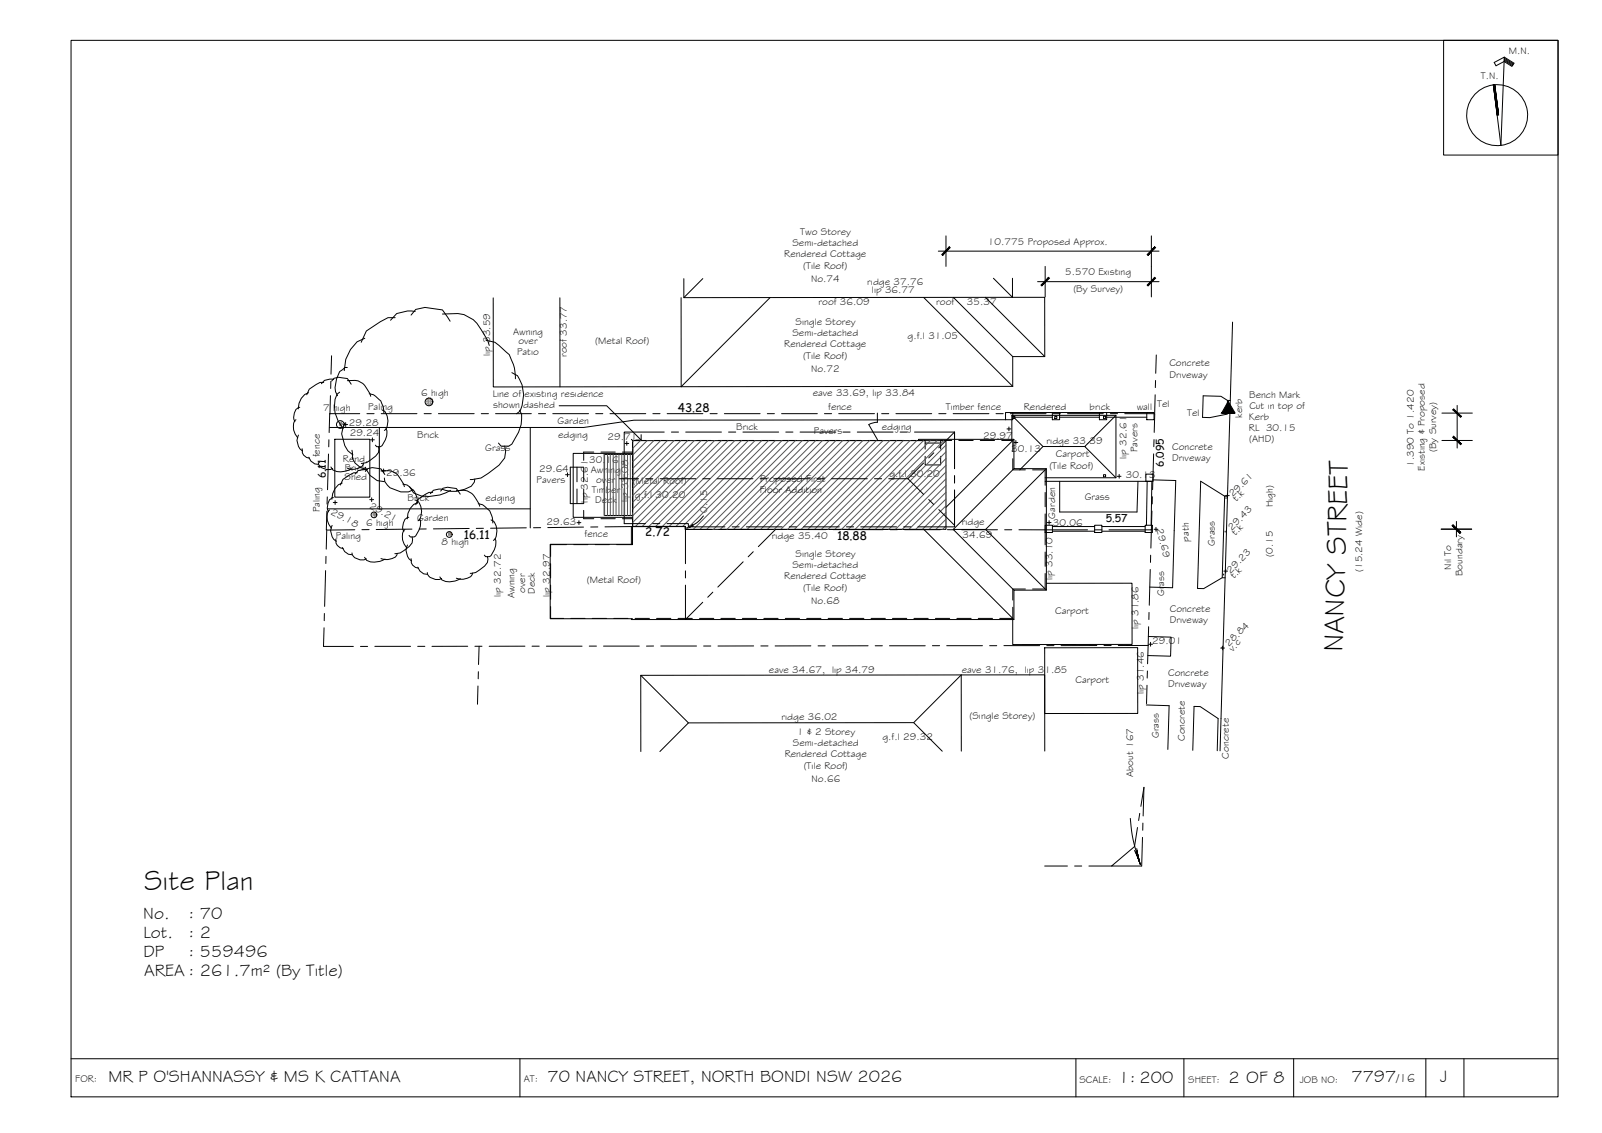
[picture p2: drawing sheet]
<svg xmlns="http://www.w3.org/2000/svg" width="420mm" height="297mm" viewBox="0 0 420 297" stroke-linecap="round" stroke-linejoin="round" font-family="sans-serif">
<!-- layer: BORDER -->
<g fill="none" stroke="#000" stroke-width=".26">
<path d="M18.6 10.6h390v277h-390zM378.6 10.6h30v30.1h-30zM394.5 15.6l2.3 1.4M394.5 15.8l2.2 1.4M394.5 15l2.6 1.6-.6 .8-2-1.3-2.1 1.1-.5-.8 2.6-1.4-.9 23.1-1.9-15.9M394.5 15.3l2.4 1.5M392 22.2l1 7.9M18.6 277.6h390M136.4 277.6v10M282.2 277.6v10M310.5 277.6v10M339.3 277.6v10"/>
<path d="M374 277.6v10M383.9 277.6v10"/>
<circle cx="392.7" cy="30.2" r="8"/>
</g>
<g fill="#000" stroke="#000" stroke-width=".26">
<path d="M391.7 22.2l1 8zM391.7 22.2h.3l.7 8z"/>
<path d="M392 22.2l.7 8 .3-.1zM392 22.2l1 7.9z"/>
</g>
<!-- layer: TEXT -->
<path d="M181.9 137.9l-1.8 .6M184.5 135.3l-1.7 1.7-1.2 .7-.1-.1 .2-.2M296.4 214.6a34.7 34.7 0 0 0 1.6 8.7l.2-.2-.1-.6M297.5 223l1.6 3.7" fill="none" stroke="#000" stroke-width=".26"/>
<g fill="#000" stroke="#000" stroke-width=".26">
<path d="M180.1 138.5l.7-.4zM181.5 137.6l-.5 .5zM298.1 223.2l.1-.1 .2 1.5zM298.8 225.8l.3 .9z"/>
<path d="M322.1 105.2l1.8 3h-3.5zM320.4 108.2h3.5z"/>
<path d="M180.8 138.1l-.1 .1 .4-.3zM180.7 138.2l.4-.3z"/>
<path d="M181 138.1l.6-.4zM181.6 137.7l.1 .2-.4 .1z"/>
<path d="M181.1 137.9l-.2 .2zM181.2 137.8l-.3 .3z"/>
<path d="M181.2 137.8l-.3 .3 .6-.5zM180.9 138.1l.6-.5z"/>
<path d="M298.2 223.1l.2 1.6zM298.2 223.1l.2 1.6z"/>
<path d="M298.1 223.2l.3 1.4zM297.8 223.4l.4 .8-.1-1z"/>
<path d="M298.2 223.1l.3 1.8zM298.2 223.1l.3 1.8z"/>
<path d="M298.4 224l.1 1zM298.4 224l.1 1z"/>
<path d="M298.4 224.2l.1 .9zM298.4 224.2l.1 .9z"/>
<path d="M298.5 224.5l.1 .9zM298.5 224.5l.1 .9z"/>
<path d="M298.6 224.9l.2 1zM298.6 224.9l.2 1z"/>
<path d="M298.8 225.7l.1 .3zM298.8 225.7l.1 .3z"/>
</g>
<!-- layer: HGTS_11 -->
<g fill="none" stroke="#000" stroke-width=".26">
<path d="M90.2 111.3h1M90.7 110.8v1M97.2 115.3h1M97.7 114.8v1M163.9 116.3h1M164.4 115.8v.9M264.1 112.5h1M264.6 111.9v1M265.9 116h1M266.4 115.5v1M87.4 131.7h1M87.9 131.2v1"/>
<path d="M97 131h1M97.5 130.5v1M100.1 123.4h1M100.6 123v.9M148.3 124.5h1M148.8 124v1M151.3 137h1M151.8 136.5v1M274.6 137h1.1M275.2 136.5v1M293 124.9h1M293.5 124.4v1"/>
<path d="M302.7 138.8h1M303.2 138.3v1M321.3 139.5h.1M321.4 129.9h1M321.5 130.7h.1M321.9 129.4v1M320.9 150.8h.1M321 149.7h1M321.5 149.2v1M301.3 168.9h1M301.8 168.4v1M320.2 169.9h.9"/>
<path d="M320.5 169.9h.1M320.7 169.4v1"/>
</g>
<!-- layer: BOUNDARY -->
<g fill="none" stroke="#000" stroke-width=".26">
<path d="M86.8 100l-.1 1.8M87 93.3l-.2 4.8M303.1 99.8l-.1 1.8M303.3 93.1l-.2 4.8M86.2 119l-.3 9.4M86.3 115.3l-.1 1.9M86.7 103.7l-.2 4.9M94.3 108.5h-7.8l-.2 4.9M96.2 108.5h1.9M100 108.5h9.4M111.2 108.5h1.9M115 108.5h9.4"/>
<path d="M126.2 108.5h1.9M130 108.5h9.3M141.2 108.5h1.9M145 108.5h9.4M156.2 108.5h1.9M160 108.5h9.4M171.2 108.5h1.9M175 108.5h9.3M186.2 108.5h1.9M190 108.5h9.4M201.2 108.5h1.9M205 108.5h9.4"/>
<path d="M216.2 108.5h1.9M220 108.5h9.3M231.2 108.5h1.9M235 108.5h9.4M246.2 108.5h1.9M250 108.5h9.4M261.2 108.5h1.9M265 108.5h9.3M276.2 108.5h1.9M280 108.5h9.4M291.2 108.5h1.9M295 108.5h7.9l-.2 4.9"/>
<path d="M302.6 119l-.3 9.4M302.7 115.2l-.1 1.9M303 103.5l-.2 4.8M85.7 139.1l-.1 4.9M85.7 134l-.1 5 7.5-.1M85.8 130.3v1.9M96.8 138.8l-1.9 .1M108 138.7l-9.3 .1M111.8 138.7h-1.9M123 138.5l-9.3 .2M126.8 138.5h-1.9M138 138.4l-9.3 .1"/>
<path d="M141.8 138.3l-1.9 .1M153 138.2l-9.3 .1M156.8 138.1l-1.9 .1M158.7 138.1l21-.1v.8h6.9M166.1 138.1l13.6-.1v.8M188.5 138.8h1.9M192.2 138.8h9.4M203.5 138.8h1.9M207.2 138.8h9.4M218.5 138.8h1.9M222.2 138.8l9.4 .1M233.5 138.9h1.9"/>
<path d="M237.2 138.9h9.4M248.5 138.9h1.9M252.2 138.9h9.4M263.5 138.9h1.9M267.2 138.9h18M287.1 138.9h1.9M302 138.8l-.2 4.9M302.1 134l-.1 4.9h-11.1M302.2 130.2v1.9M85.4 149.6l-.3 9.4M85.5 145.9v1.8M301.7 149.3l-.3 9.4"/>
<path d="M301.8 145.6l-.1 1.8M85 164.6l-.2 4.9h7.9M85.1 160.8l-.1 1.9M94.5 169.5h1.9M98.3 169.5h9.4M109.5 169.5h1.9M122.7 169.4l-9.4 .1M124.6 169.4h1.8M125.4 179.8l-.2 4.8M125.5 176.1l-.1 1.9M125.7 169.4l-.2 4.8M137.7 169.4h-9.4"/>
<path d="M139.5 169.4h1.9M143.3 169.4h9.4M154.5 169.4h1.9M158.3 169.4h9.4M171.4 169.4h-1.8M173.3 169.4h9.4M184.5 169.4h1.9M197.7 169.3l-9.4 .1M199.5 169.3h1.9M212.7 169.3h-9.4M214.6 169.3h1.8M227.7 169.3h-9.4"/>
<path d="M229.5 169.3h1.9M233.3 169.3h9.4M244.5 169.3h1.9M248.3 169.3h9.4M259.6 169.3h1.8M263.3 169.3h9.4M274.5 169.3h1.9M287.7 169.2l-9.4 .1M289.5 169.2h1.9M300.8 179.7l-.1 4.8M300.9 175.9v1.9M301.1 169.2l-.1 4.8"/>
<path d="M301.1 169.2h-7.8M301.3 164.3l-.2 4.9M301.4 160.6l-.1 1.8M298.3 217l-.8 4.9-6 5.1h7.9l.2-7.5M298.9 213.2l-.3 1.9M299.2 211.4l.8-5-.2 7.5M299.7 215.8v1.9M274 227h6M281.8 227h1.9M285.6 227h5.9"/>
</g>
<!-- layer: DIMENSION -->
<path d="M246.1 65.8h57.9M248.1 61.8v8M272.1 73.8h31.9M274.1 69.8v8M302 61.8v16M378.2 108.3h8M378.2 115.5h8M382.2 106.3v11.2M378 138.8h8M378 138.7h8M382 136.7v4.1" fill="none" stroke="#000" stroke-width=".26"/>
<!-- layer: 0 -->
<g fill="#000" stroke="#000" stroke-width=".26">
<path d="M249 64.7l-1.8 2.2 2-2zM249 64.7l-1.8 2.2-.2-.2z"/>
<path d="M275 72.7l-1.8 2.2 2-2zM275 72.7l-1.8 2.2-.2-.2z"/>
<path d="M302.9 64.7l-2 2 .2 .2zM302.9 64.7l.2 .2-2 2z"/>
<path d="M302.9 72.7l-2 2 .2 .2zM302.9 72.7l.2 .2-2 2z"/>
<path d="M381.3 114.4l-.3 .2 2.3 1.8zM381 114.6l2.3 1.8-.2 .2z"/>
<path d="M381 107.4l2.1 2 .2-.2zM381 107.4l.3-.2 2 2z"/>
<path d="M381.1 137.6l-.2 .2 2.2 1.8zM380.9 137.8l2.2 1.8-.2 .2z"/>
<path d="M380.9 137.9l2 2 .2-.2zM380.9 137.9l.2-.3 2 2.1z"/>
</g>
<!-- layer: EXISTING -->
<g fill="none" stroke="#000" stroke-width=".26">
<path d="M323.3 84.4l-3.3 112.4M87.8 115.2h9.2v15.1h-9.2zM99.5 112.1v21.3M139.1 112.1v26.3M155.7 118.5h-2.6v2.2M157.6 118.5h3.8M163.2 118.5h2.7M165.9 119.3v3.7M169.6 115.5h-3.7v1.9M171.5 115.5h3.7M177.1 115.5h3.7M182.7 115.5h3.8"/>
<path d="M188.3 115.5h3.8M194 115.5h3.7M199.6 115.5h3.7M205.2 115.5h3.8M210.8 115.5h3.8M216.5 115.5h3.7M222.1 115.5h3.7M227.7 115.5h3.8M230.1 108.3v2.4l-1.4 .2-.8 .4 2.2 3.9v.3M233.3 115.5h3.8M239 115.5h3.6v2.2M242.6 119.6v2.3h4.1v-2.3"/>
<path d="M242.6 116.2h4.1M249.6 115.5h-2.9v2.2M251.5 115.5h3.7M257.1 115.5h3.7M262.7 115.5h2.9v2.9M263.7 108.2h1.9v1.8h-1.9zM263.7 110l-97.4 .2-13.2 1.9h-66.7M265.6 109.1h.6v.6h-.6zM265.6 108.2h10.4M266.2 109.4h9.8M276 108.2h1.9v1.8h-1.9zM276.6 109.1h.6v.6h-.6z"/>
<path d="M277.9 108.2h10.4M277.9 109.4h10.4M288.3 108.2h1.9v1.8h-1.9zM289.4 109.1h.6v.6h-.6zM290.2 108.2h10.6M290.2 109.4h10.6M300.8 108.2h1.9v1.8h-1.9zM315.6 103.8l4.6 .1 1.7 1.1-.1 3.6-4.5 .9-1.9-.1zM321.9 105h.8M85.8 133.4h53.3M151.3 122.5v3.8M151.3 128.2v3.8"/>
<path d="M153.1 122.6v3.7M153.1 128.2v3.7M153.1 133.8v2.2h2.6M153.1 122.5h-3.5v9.5h3.5M157.6 136h3.8M163.2 136h2.7M165.9 136.1v6.7h-4.2M165.9 124.9v3.7M165.9 130.5v3.8M265.6 120.3v2.9h3.3M270.8 123.2h3.3v4M274.1 137.7h1.9v1.9h-1.9z"/>
<path d="M274.1 129.1v3.8M274.1 134.7v8.2M274.1 126.2h28.1M276 139.3h11.1M276 138h11.1M277.9 126.2v8h20.3l.3-8M287.1 137.7h1.9v1.9h-1.9zM289 139.3h11.3M289 138h11.3M289.4 124.5h.6v.5h-.6zM300.3 137.7h1.9v1.9h-1.9zM300.5 124.3h1.9v1.9h-1.9z"/>
<path d="M300.9 126.2l-.2 11.5M302.1 126.2l-.2 11.5M302.4 125.8l6 .2-.9 28.1-6-.2M321.2 130.1l-6.3-3.9-.8 28.1h1.6l4.9-2.8h.7M321.2 130.1l-.6 21.4M321.2 130.1h.7M144.4 159v3.1h3.4M144.4 147.8v3.7M144.4 153.4v3.7M148.6 142.8h-4.2v3.1M150.5 142.8h3.7M156.1 142.8h3.7"/>
<path d="M265.6 159.2v2.9h-3.4M268.9 154.4h-3.3v2.9M274.1 150.4v4h-3.3M274.1 144.7v3.8M149.7 162.1h3.7M155.3 162.1h3.8M161 162.1h3.7M166.6 162.1h3.7M172.2 162.1h3.7M177.8 162.1h3.8M183.5 162.1h3.7M189.1 162.1h3.7"/>
<path d="M194.7 162.1h3.7M200.3 162.1h3.8M206 162.1h3.7M211.6 162.1h3.7M217.2 162.1h3.7M222.8 162.1h3.8M228.5 162.1h3.7M234.1 162.1h3.7M239.7 162.1h3.7M245.3 162.1h3.8M251 162.1h3.7M256.6 162.1h3.7"/>
<path d="M301.2 166.9l6 .1-.2 5-6-.1M300.6 184.8l6 .2-.3 11.5M312.8 196.7l.4-11.5h1.6l4.7 3.2-.3 8.4"/>
</g>
<!-- layer: ROOFPLAN EXIST. -->
<g fill="none" stroke="#000" stroke-width=".26">
<path d="M129.4 78.1v23.3h49.3M146.8 78.1l.1 23.3M178.6 78l.1 23.4M184.3 73l-4.9 5M202 78l-23.3 23.4M242.2 78l23.4 23.3M250 78l15.6 15.5M258.4 77.9l15.6 15.6M260.5 73l5 4.9-86.1 .1v-4.9M265.5 73v4.9h8.5v15.6h-8.4M265.6 93.5v7.8M165.6 115.2l.4 .3"/>
<path d="M165.9 118.9h-15.6v16.7h15.6M240.9 115.5v-.3h25v7.7h8.5v31.8h-8.5v7.7h-100.3v-.2M265.4 115.5v-6.6h27.3v16.4h-18.6M265.4 108.9l8.1 8.2h11M265.6 101.3l-86.9 .1M265.9 115.2l-17.8 17.8M273.5 117.1l-6.1 6.1M292.7 108.9l-8.2 8.2 8.2 8.2M165.6 138.1v4.6M179.8 138.8v9M189.2 138.8h53.1l23.6 23.6M203.4 138.8l-4.5 4.5"/>
<path d="M250 138.8l15.9 15.9M250 138.8h8.5M258.5 138.8l15.9 15.9M265.9 122.9l-15.9 15.9M274.4 122.9l-15.9 15.9M165.9 142.7h-21.6v19.5h21.6M179.8 153.4v9l4.5-4.5M179.8 149.7v1.8M187 155.3l-1.4 1.3M194.9 147.3l-6.6 6.6M197.6 144.6l-1.4 1.4M274.4 152.9h22.5v16l-31.3 .1v-6.6"/>
<path d="M168 177.1l12.6 12.4-7.5 7.5M274 169.8h24.4v17.2l-24.4 .1zM180.6 189.5h59l7.5 7.4M239.6 189.5l12.5-12.6v20M274 196.9v-20h-21.9l-84.1 .2 .1 19.9"/>
</g>
<!-- layer: 0 -->
<path d="M146.6 106.4h12.5l9.1 9M168.2 114v1.4h-1.5" fill="none" stroke="#000" stroke-width=".26"/>
<!-- layer: NEWWORK -->
<path d="M166 115.5h82.1v23.3h-68.3v-.8h-13.8zM166 119.1h-7.5v16h7.5M166 117.5v16" fill="none" stroke="#000" stroke-width=".26"/>
<!-- layer: HATCH -->
<g fill="none" stroke="#545454" stroke-width=".26">
<path d="M158.6 119.1v16M159.3 119.1v16M160.1 119.1v16M160.8 119.1v16M161.6 119.1v16M162.3 119.1v16M163.1 119.1v16M163.8 119.1v16M164.6 119.1v16M165.3 119.1v16M166.2 115.5l-.2 .3M167.9 115.5l-1.9 2"/>
<path d="M169.7 115.5l-3.7 3.8M171.5 115.5l-5.5 5.6M173.3 115.5l-7.3 7.3M175 115.5l-9 9.1M176.8 115.5l-10.8 10.9M178.5 115.5l-12.5 12.6M180.3 115.5l-14.3 14.4M182.1 115.5l-16.1 16.2M183.9 115.5l-17.9 17.9M185.6 115.5l-19.6 19.7M187.4 115.5l-21.4 21.5M189.2 115.5l-22.6 22.5"/>
<path d="M190.9 115.5l-22.5 22.5M192.7 115.5l-22.5 22.5M194.5 115.5l-22.6 22.5M196.2 115.5l-22.5 22.5M198 115.5l-22.5 22.5M199.8 115.5l-22.5 22.5M201.5 115.5l-22.5 22.5M203.3 115.5l-23.2 23.3M205.1 115.5l-23.3 23.3M206.8 115.5l-23.2 23.3M208.6 115.5l-23.2 23.3M210.4 115.5l-23.3 23.3"/>
<path d="M212.1 115.5l-23.2 23.3M213.9 115.5l-23.2 23.3M215.7 115.5l-23.3 23.3M217.5 115.5l-23.3 23.3M219.2 115.5l-23.2 23.3M221 115.5l-23.3 23.3M222.7 115.5l-23.2 23.3M224.5 115.5l-23.2 23.3M226.3 115.5l-23.3 23.3M228.1 115.5l-23.3 23.3M229.8 115.5l-23.2 23.3M231.6 115.5l-23.2 23.3"/>
<path d="M233.3 115.5l-23.2 23.3M235.1 115.5l-23.2 23.3M236.9 115.5l-23.3 23.3M238.7 115.5l-23.3 23.3M240.4 115.5l-23.2 23.3M242.2 115.5l-23.2 23.3M244 115.5l-23.3 23.3M245.7 115.5l-23.2 23.3M247.5 115.5l-23.3 23.3M248.1 116.7l-22.1 22.1M248.1 118.5l-20.3 20.3M248.1 120.2l-18.5 18.6"/>
<path d="M248.1 122l-16.8 16.8M248.1 123.8l-15 15M248.1 125.5l-13.2 13.3M248.1 127.3l-11.5 11.5M248.1 129.1l-9.7 9.7M248.1 130.8l-7.9 8M248.1 132.6l-6.2 6.2M248.1 134.4l-4.4 4.4M248.1 136.1l-2.6 2.7M248.1 137.9l-.9 .9"/>
</g>
<!-- layer: ROOFPLAN NEW -->
<g fill="none" stroke="#000" stroke-width=".26">
<path d="M174.2 113.3h-10.5v9.2M176.1 113.3h1.9M179.8 113.3h9.4M191.1 113.3h1.9M194.8 113.3h9.4M206.1 113.3h1.9M209.8 113.3h9.4M221.1 113.3h1.9M224.8 113.3h9.4M236.1 113.3h1.9M239.8 113.3h10.5v9.6v-9.6l-4.1 4.1M244.9 118.7l-1.3 1.4"/>
<path d="M162.4 125.5h5.1M163.7 124.3v1.9M163.7 128.1v9.2h5.6M169.3 125.5h1.9M171.2 137.3h1.8M173.1 125.5h9.4M174.9 137.3h5.6v.8h9.6M184.3 125.5h1.9M188.1 125.5h9.4M192 138.1h1.9M195.8 138.1h9.3M199.4 125.5h1.8"/>
<path d="M203.1 125.5h9.4M207 138.1h1.9M210.8 138.1h9.3M214.3 125.5h1.9M218.1 125.5h9.4M222 138.1h1.9M225.7 138.1h9.4M229.3 125.5h1.9M233.1 125.5h5M237 138.1h1.9M238.1 125.5l4.1 4.1M242.2 121.4l-4.1 4.1"/>
<path d="M243.6 131l1.3 1.3M246.2 133.6l4.1 4.1M250.3 128.5v9.6h-9.5M250.3 124.7v1.9M250.3 128.5v9.5"/>
</g>
<!-- layer: VEGSPREAD -->
<g fill="none" stroke="#000" stroke-width=".26">
<path d="M87 99.9l.6-.7 1.2-.3 2.3 .3 1 1.5M87.5 99.5a3.2 3.2 0 0 0-3.2 1.1M91.1 96.3h-.7l-1.3 1.1-.8 1.9-.4 2.3 .1 1.1 .5 1.1M91.1 99.8a4.2 4.2 0 0 1 5 2l.9 1.4 .2 .7M95.7 88.7l-2.1 .9-1.7 2-1.2 2.6-.4 3M103.6 83.3h-1.8l-2.1 1.1-3.6 2.4-1.4 2.9M107.8 82.6l1.2-1.5 2.4-.5 4.6 .7 2.1 2.9M108.9 81.7l-2-.2-2.9 .7-1.6 1.8M116 82.3l4.1-.1a7.4 7.4 0 0 1 6.1 4.2l1.7 2.8 .4 1.4M127.5 89.2l2.3 .5 3.8 3.3a11.9 11.9 0 0 1 1.6 6.3M134.2 97.7l1.5 .8a9.1 9.1 0 0 1 .7 9.3l-.9 .7M77.6 110a2.51 2.51 0 0 0-.6 2.7l.4 1.1 .7 1"/>
<path d="M78.3 114.1a3.1 3.1 0 0 0 1.1 4.2M78.6 106.8a2.23 2.23 0 0 0-1.6 2.6l.4 1.1M79.2 117.6a2.08 2.08 0 0 0 2 2.5M80.9 102.9a4.3 4.3 0 0 0-2.7 4.3M81 119.9a2.52 2.52 0 0 0 2.5 1.8M84.9 100.3h-.9l-2.9 1.7-.7 1.5M89.1 102.8l-.7 .5a8.3 8.3 0 0 0 1.6 9.1M90.4 110.9l-.4 .9a6.6 6.6 0 0 0 2.6 7.5M92.3 118l.1 .8a3.8 3.8 0 0 0 3.8 4.2M96.8 103.2a4.5 4.5 0 0 1 3.9 4.7v.4M99.3 117.1v1.6a7 7 0 0 1-4.3 2.8h-.3M100.2 107.5a3.3 3.3 0 0 1 1.3 4.3l-.2 .7-.5 .4"/>
<path d="M101.2 112.4a4.2 4.2 0 0 1-1.4 4.7h-1l-.3-.4M132.4 117l.2 1.3-.2 1.8-1.5 1.9-4.7 3.3-2.9 .4M136.3 107.5l.5 1.1a10.6 10.6 0 0 1-2.6 7.8l-.8 .6h-2l-.7-.8M83.5 121.3l.1 .4a2.69 2.69 0 0 0 3.7 1.1M86.4 133.7a3.7 3.7 0 0 0 .5 4.8M86.8 122.4a2.1 2.1 0 0 0 2.6 1.3l1.4-.2 1.4-.6M87.1 137.7a3.1 3.1 0 0 0 1.1 4.2M87.4 130.5a2.32 2.32 0 0 0-1.6 2.6l.4 1.1M89.8 126.6a4.3 4.3 0 0 0-2.8 4.3M93.7 123.9h-.9l-2.9 1.8-.6 1.5M95.3 121.4v.4a3.6 3.6 0 0 1-4.2 1M95.8 123.6l.6-.7 1.2-.3 2.3 .3 1 1.5"/>
<path d="M95.8 122.5l1.2 2.1 1.9 1.4 1.9 .3M96.4 123.1a3.1 3.1 0 0 0-3.3 1.2M99.9 123.5a4.3 4.3 0 0 1 5.1 2l.9 1.4 .2 .7M100.8 125.3l.1 1 1.4 1.6 2.8 1.1h2l1.3-.6M105.6 126.9a4.5 4.5 0 0 1 3.4 2.6l.4 1 .1 1.4M106.2 138.8a2.56 2.56 0 0 0-.6 2.8l.4 1 .7 1M107.2 135.6a1.82 1.82 0 0 0-1.4 1.5l-.2 1.2 .3 1M107.4 127.6l1.1 1.6a10.1 10.1 0 0 0 9.7-.6M109 131.1a3.3 3.3 0 0 1 1.4 4.4l-.3 .7-.5 .3M109.5 131.8a4.3 4.3 0 0 0-2.7 4.2M110 136.1a4.1 4.1 0 0 1-1.4 4.7h-1l-.3-.4M113.5 129.1h-1l-2.8 1.7-.7 1.5"/>
<path d="M115.6 128.7l.6-.7 1.2-.3 2.3 .4 1 1.5M116.1 128.3l-1-.1-1.4 .3-.8 .9M119.7 128.6a4.2 4.2 0 0 1 5 2l1.1 2.1M124.5 125.6l-.1 .8-.8 1.1a8.3 8.3 0 0 1-7.6 .8M125.4 132.1a4.9 4.9 0 0 1 3.9 5M128.8 136.3a2.87 2.87 0 0 1 1.5 2.9l-.4 2.1-.5 .4M88.1 141.3a2.08 2.08 0 0 0 1.9 2.5M89.8 143.5a2.52 2.52 0 0 0 2.5 1.9M92.3 145l.1 .4a2.74 2.74 0 0 0 3.7 1.1M95.6 146.1a2.07 2.07 0 0 0 2.6 1.3l1.4-.2 1.4-.6M104.2 145.1l-.1 .4a3.6 3.6 0 0 1-3.8 1.1l-.4-.2M106.9 142.9a3.1 3.1 0 0 0 1.1 4.2"/>
<path d="M107.8 146.5a2.08 2.08 0 0 0 2 2.5M108.1 140.8v1.5l-.8 1-2.3 1.7-1.4 .2M109.6 148.7a2.58 2.58 0 0 0 2.5 1.9M112.1 150.1v.5a2.74 2.74 0 0 0 3.7 1.1M115.4 151.2a2.14 2.14 0 0 0 2.5 1.3l1.4-.2 1.5-.6M123.9 150.2v.4a3.6 3.6 0 0 1-4.2 1M127.8 145.9l.2 .7-.2 .9-.7 .9-2.4 1.7-1.4 .2M129.8 141.2a4.3 4.3 0 0 1-1.4 4.7h-1l-.4-.4"/>
</g>
<!-- layer: VEGE_01 -->
<g fill="none" stroke="#b88a5c" stroke-width=".26">
<path d="M89 111.3h.1M89 111.6h.1M89.1 111h.1M89.2 111.3h.1M89.3 111.5h.1M89.3 111.1h.1M89.3 111.3h.1M89.4 111.4h.1M89.4 111.3h.1M89.4 111.7h.1M89.4 110.9h.1M89.4 111.2h.1"/>
<path d="M89.5 111.4h.1M89.5 111.3h.1M89.5 111.8h.1M89.6 110.9h.1M89.6 111.3h.1M89.7 111.3h.1M89.8 111.3h.1M89.9 111.3h.1M111.7 105.4h.1M111.9 105.4h.1M111.9 105.9h.1M111.9 104.9h.1"/>
<path d="M112.1 105.9h.1M112.1 104.9h.1M112.1 105.4h.1M112.3 105.6h.1M112.3 105.1h.1M112.4 106.3h.1M112.4 104.5h.1M112.4 105.8h.1M112.4 105h.1M112.4 105.4h.1M112.6 105.4h.1M112.7 106.1h.1"/>
<path d="M112.7 104.6h.1M112.8 105.8h.1M112.8 105h.1M112.9 105.4h.1M112.9 105.8h.1M112.9 105h.1M113 106.3h.1M113 104.5h.1M113.2 105.9h.1M113.2 104.9h.1M113.2 105.4h.1M113.4 105.4h.1"/>
<path d="M113.4 105.9h.1M113.4 104.9h.1M113.6 105.4h.1M97.9 135h.1M97.9 135.2h.1M97.9 134.7h.1M98 135h.1M98.1 135.2h.1M98.1 134.8h.1M98.1 135h.1M98.2 135h.1M98.2 135.4h.1"/>
<path d="M98.2 134.6h.1M98.2 135.1h.1M98.3 135h.1M98.4 135.4h.1M98.4 134.5h.1M98.5 135h.1M98.6 135h.1M98.7 135h.1M117.6 139.9h.1M117.9 139.9h.1M118 139.8h.1M118.1 139.7h.1"/>
<path d="M117.6 140.1h.1M117.6 140.4h.1M117.8 140.1h.1M117.9 140.3h.1M117.9 140.1h.1M117.9 140.2h.1M118 140.5h.1M118 140.1h.1M118 140.2h.1M118.1 140.1h.1M118.1 140.2h.1M118.1 140.6h.1"/>
<path d="M118.2 140.2h.1M118.4 140.2h.1M118.5 140.2h.1"/>
</g>
<g fill="none" stroke="#000" stroke-width=".26">
<circle cx="89.3" cy="111.3" r="1.01"/>
<circle cx="112.5" cy="105.4" r="1.01"/>
<circle cx="98.1" cy="135" r=".75"/>
<circle cx="117.8" cy="140.1" r=".75"/>
</g>
<g font-size="7.5">
<text x="352.2" y="171" transform="rotate(-88 352.2 171)">NANCY STREET</text>
<text x="37.8" y="233.3">Site Plan</text>
</g>
<g font-size="4.5">
<text x="37.6" y="240.9">No.</text>
<text x="37.6" y="245.9">Lot.</text>
<text x="49.4" y="240.9">: 70</text>
<text x="49.4" y="245.9">: 2</text>
<text x="37.6" y="250.9">DP</text>
<text x="49.4" y="250.9">: 559496</text>
<text x="37.8" y="255.9">AREA : 261.7m² (By Title)</text>
<text x="28.4" y="283.6">MR P O'SHANNASSY &amp; MS K CATTANA</text>
<text x="143.6" y="283.6">70 NANCY STREET, NORTH BONDI NSW 2026</text>
<text x="293.4" y="283.9">1: 200</text>
<text x="322.2" y="283.9">2 OF 8</text>
<text x="354.4" y="283.8">7797</text>
<text x="377.7" y="283.8">J</text>
</g>
<text font-size="3.2" x="366.2" y="283.8">/16</text>
<g font-size="3.1">
<text x="177.8" y="107.9">43.28</text>
<text x="121.6" y="141.2">16.11</text>
<text x="169.2" y="140.5">2.72</text>
<text x="219.5" y="141.6">18.88</text>
</g>
<g font-size="2.8">
<text x="85.5" y="125.3" transform="rotate(-90 85.5 125.3)">6.11</text>
<text x="305.3" y="122.3" transform="rotate(-90 305.3 122.3)">6.095</text>
<text x="290" y="136.9">5.57</text>
</g>
<g font-size="2.6">
<text x="395.7" y="14.2">M.N.</text>
<text x="388.4" y="20.7">T.N.</text>
<text x="207.8" y="64.6">Semi-detached</text>
<text x="209.9" y="61.5">Two Storey</text>
<text x="259.1" y="64.1">10.775 Proposed Approx.</text>
<text x="205.7" y="67.3">Rendered Cottage</text>
<text x="210.7" y="70.6">(Tile Roof)</text>
<text x="212.7" y="73.8">No.74</text>
<text x="227.5" y="74.8">ridge 37.76</text>
<text x="228.7" y="76.9">lip 36.77</text>
<text x="279.4" y="72.1">5.570 Existing</text>
<text x="281.5" y="76.6">(By Survey)</text>
<text x="214.7" y="79.9">roof 36.09</text>
<text x="245.6" y="80.1">roof</text>
<text x="253.6" y="80">35.37</text>
<text x="134.6" y="87.9">Awning</text>
<text x="207.8" y="88.2">Semi-detached</text>
<text x="208.7" y="85.2">Single Storey</text>
<text x="238" y="88.7">g.f.l 31.05</text>
<text x="128.5" y="93.4" transform="rotate(-90 128.5 93.4)">lip 33.59</text>
<text x="135.6" y="93">Patio</text>
<text x="136" y="90.3">over</text>
<text x="148.7" y="93.6" transform="rotate(-90 148.7 93.6)">roof 33.77</text>
<text x="156.1" y="90.2">(Metal Roof)</text>
<text x="205.7" y="90.9">Rendered Cottage</text>
<text x="210.7" y="94.2">(Tile Roof)</text>
<text x="212.7" y="97.5">No.72</text>
<text x="306.7" y="99">Driveway</text>
<text x="306.7" y="96">Concrete</text>
<text x="84.7" y="107.7">7 high</text>
<text x="96.5" y="107.4">Paling</text>
<text x="110.5" y="103.9">6 high</text>
<text x="129.2" y="104">Line of existing residence</text>
<text x="129.3" y="106.9">shown dashed</text>
<text x="213.2" y="103.7">eave 33.69, lip 33.84</text>
<text x="217.2" y="107.4">fence</text>
<text x="248" y="107.4">Timber fence</text>
<text x="268.5" y="107.4">Rendered</text>
<text x="285.8" y="107.4">brick</text>
<text x="298.1" y="107.4">wall</text>
<text x="303.5" y="106.7">Tel</text>
<text x="327.6" y="104.3">Bench Mark</text>
<text x="327.7" y="107.2">Cut in top of</text>
<text x="91.5" y="111.8">29.28</text>
<text x="146.2" y="111">Garden</text>
<text x="193.1" y="112.7">Brick</text>
<text x="213.5" y="113.9">Pavers</text>
<text x="231.3" y="112.8">edging</text>
<text x="311.3" y="109.1">Tel</text>
<text x="325.7" y="109.5" transform="rotate(-90 325.7 109.5)">kerb</text>
<text x="327.6" y="110.1">Kerb</text>
<text x="327.6" y="113.1">RL 30.15</text>
<text x="83.9" y="119.9" transform="rotate(-90 83.9 119.9)">fence</text>
<text x="91.7" y="114.3">29.24</text>
<text x="109.4" y="114.9">Brick</text>
<text x="127.3" y="118.4">Grass</text>
<text x="146.4" y="114.9">edging</text>
<text x="159.3" y="115.4">29.71</text>
<text x="257.8" y="115.1">29.97</text>
<text x="265.2" y="118.6">30.13</text>
<text x="274.5" y="116.4">ridge 33.39</text>
<text x="276.9" y="119.8">Carport</text>
<text x="298.3" y="118.5" transform="rotate(-90 298.3 118.5)">Pavers</text>
<text x="307.4" y="117.9">Concrete</text>
<text x="327.6" y="116">(AHD)</text>
<text x="376.6" y="118.5" transform="rotate(-90 376.6 118.5)">(By Survey)</text>
<text x="89.9" y="121.1">Rend.</text>
<text x="90.4" y="126">Shed</text>
<text x="90.4" y="123.5">Brick</text>
<text x="101.3" y="124.7">29.36</text>
<text x="141.4" y="123.7">29.64</text>
<text x="154.5" y="121.4">30.16</text>
<text x="154.9" y="124.1">Awning</text>
<text x="233.3" y="125">g.f.l 30.20</text>
<text x="275.2" y="122.9">(Tile Roof)</text>
<text x="295.3" y="125.4">30.13</text>
<text x="295.4" y="120.3" transform="rotate(-90 295.4 120.3)">lip 32.61</text>
<text x="307.4" y="120.9">Driveway</text>
<text x="370.8" y="122.4" transform="rotate(-90 370.8 122.4)">1.390 To 1.420</text>
<text x="373.7" y="123.4" transform="rotate(-90 373.7 123.4)">Existing &amp; Proposed</text>
<text x="106.9" y="131.4">Brick</text>
<text x="127.3" y="131.4">edging</text>
<text x="140.7" y="126.6">Pavers</text>
<text x="154.2" y="131.8" transform="rotate(-90 154.2 131.8)">lip 32.61</text>
<text x="155.2" y="129.3">Timber</text>
<text x="156.1" y="131.8">Deck</text>
<text x="156.4" y="126.5">over</text>
<text x="164.8" y="131.7" transform="rotate(-90 164.8 131.7)">lip 33.08</text>
<text x="165.9" y="126.8">(Metal Roof)</text>
<text x="166.5" y="130.7">g.f.l 30.20</text>
<text x="199.3" y="129.3">Floor Addition</text>
<text x="199.3" y="126.4">Proposed First</text>
<text x="284.5" y="131">Grass</text>
<text x="323.3" y="130.4" transform="rotate(-45 323.3 130.4)">29.61</text>
<text x="324.3" y="131.7" transform="rotate(-45 324.3 131.7)">t.k</text>
<text x="83.9" y="134.3" transform="rotate(-90 83.9 134.3)">Paling</text>
<text x="86.6" y="134.7" transform="rotate(28 86.6 134.7)">29.18</text>
<text x="96" y="137.8">6 high</text>
<text x="96.7" y="133.2" transform="rotate(27 96.7 133.2)">29.21</text>
<text x="109.4" y="136.5">Garden</text>
<text x="143.4" y="137.6">29.63</text>
<text x="185.5" y="134.4" transform="rotate(-90 185.5 134.4)">0.15</text>
<text x="252.3" y="137.8">ridge</text>
<text x="276.1" y="138">30.06</text>
<text x="276.8" y="135.9" transform="rotate(-90 276.8 135.9)">Garden</text>
<text x="333.8" y="133" transform="rotate(-90 333.8 133)">High)</text>
<text x="88.1" y="141.4">Paling</text>
<text x="115.8" y="143">8 high</text>
<text x="153.3" y="140.7">fence</text>
<text x="202.4" y="141.3">ridge 35.40</text>
<text x="252.5" y="141">34.69</text>
<text x="303.3" y="138.8" transform="rotate(76 303.3 138.8)">29.69</text>
<text x="311.8" y="142" transform="rotate(-90 311.8 142)">path</text>
<text x="318.7" y="143.1" transform="rotate(-90 318.7 143.1)">Grass</text>
<text x="323.1" y="139.2" transform="rotate(-45 323.1 139.2)">29.43</text>
<text x="324" y="140.5" transform="rotate(-45 324 140.5)">t.k</text>
<text x="207.8" y="149">Semi-detached</text>
<text x="208.7" y="146">Single Storey</text>
<text x="333.8" y="146" transform="rotate(-90 333.8 146)">(0.15</text>
<text x="357.2" y="150" transform="rotate(-90 357.2 150)">(15.24 Wide)</text>
<text x="380.6" y="149.4" transform="rotate(-90 380.6 149.4)">Nil To</text>
<text x="137.7" y="155.4" transform="rotate(-90 137.7 155.4)">over</text>
<text x="140.3" y="155.7" transform="rotate(-90 140.3 155.7)">Deck</text>
<text x="153.9" y="152.9">(Metal Roof)</text>
<text x="205.7" y="151.7">Rendered Cottage</text>
<text x="210.7" y="155">(Tile Roof)</text>
<text x="276" y="152.1" transform="rotate(-90 276 152.1)">lip 33.10</text>
<text x="322.7" y="150.4" transform="rotate(-45 322.7 150.4)">29.23</text>
<text x="323.6" y="151.7" transform="rotate(-45 323.6 151.7)">t.k</text>
<text x="383.5" y="151" transform="rotate(-90 383.5 151)">Boundary</text>
<text x="131.4" y="156.4" transform="rotate(-90 131.4 156.4)">lip 32.72</text>
<text x="134.9" y="156.8" transform="rotate(-90 134.9 156.8)">Awning</text>
<text x="144.2" y="156.4" transform="rotate(-90 144.2 156.4)">lip 32.97</text>
<text x="212.7" y="158.3">No.68</text>
<text x="276.8" y="160.9">Carport</text>
<text x="305.3" y="156.3" transform="rotate(-90 305.3 156.3)">Grass</text>
<text x="306.8" y="160.5">Concrete</text>
<text x="298.6" y="164.9" transform="rotate(-90 298.6 164.9)">lip 31.86</text>
<text x="306.8" y="163.4">Driveway</text>
<text x="302.2" y="168.8">29.01</text>
<text x="322.3" y="169.6" transform="rotate(-45 322.3 169.6)">28.84</text>
<text x="323.2" y="170.9" transform="rotate(-45 323.2 170.9)">v.c</text>
<text x="201.7" y="176.5">eave 34.67, lip 34.79</text>
<text x="252.2" y="176.5">eave 31.76, lip 31.85</text>
<text x="282.1" y="179">Carport</text>
<text x="306.4" y="177.2">Concrete</text>
<text x="300" y="181.9" transform="rotate(-90 300 181.9)">lip 31.46</text>
<text x="306.4" y="180.2">Driveway</text>
<text x="205" y="188.7">ridge 36.02</text>
<text x="254.3" y="188.4">(Single Storey)</text>
<text x="207.9" y="195.6">Semi-detached</text>
<text x="209" y="192.6">1 &amp; 2 Storey</text>
<text x="231.4" y="193.9">g.f.l 29.32</text>
<text x="303.9" y="193.5" transform="rotate(-90 303.9 193.5)">Grass</text>
<text x="310.7" y="194.3" transform="rotate(-90 310.7 194.3)">Concrete</text>
<text x="205.8" y="198.3">Rendered Cottage</text>
<text x="210.8" y="201.7">(Tile Roof)</text>
<text x="297.2" y="203.7" transform="rotate(-90 297.2 203.7)">About 167</text>
<text x="322.2" y="198.9" transform="rotate(-90 322.2 198.9)">Concrete</text>
<text x="212.9" y="204.9">No.66</text>
<text x="19.8" y="283.8">FOR:</text>
<text x="137.4" y="283.6">AT:</text>
<text x="283.1" y="283.9">SCALE:</text>
<text x="311.6" y="283.9">SHEET:</text>
<text x="340.9" y="283.9">JOB NO:</text>
</g>
</svg>
